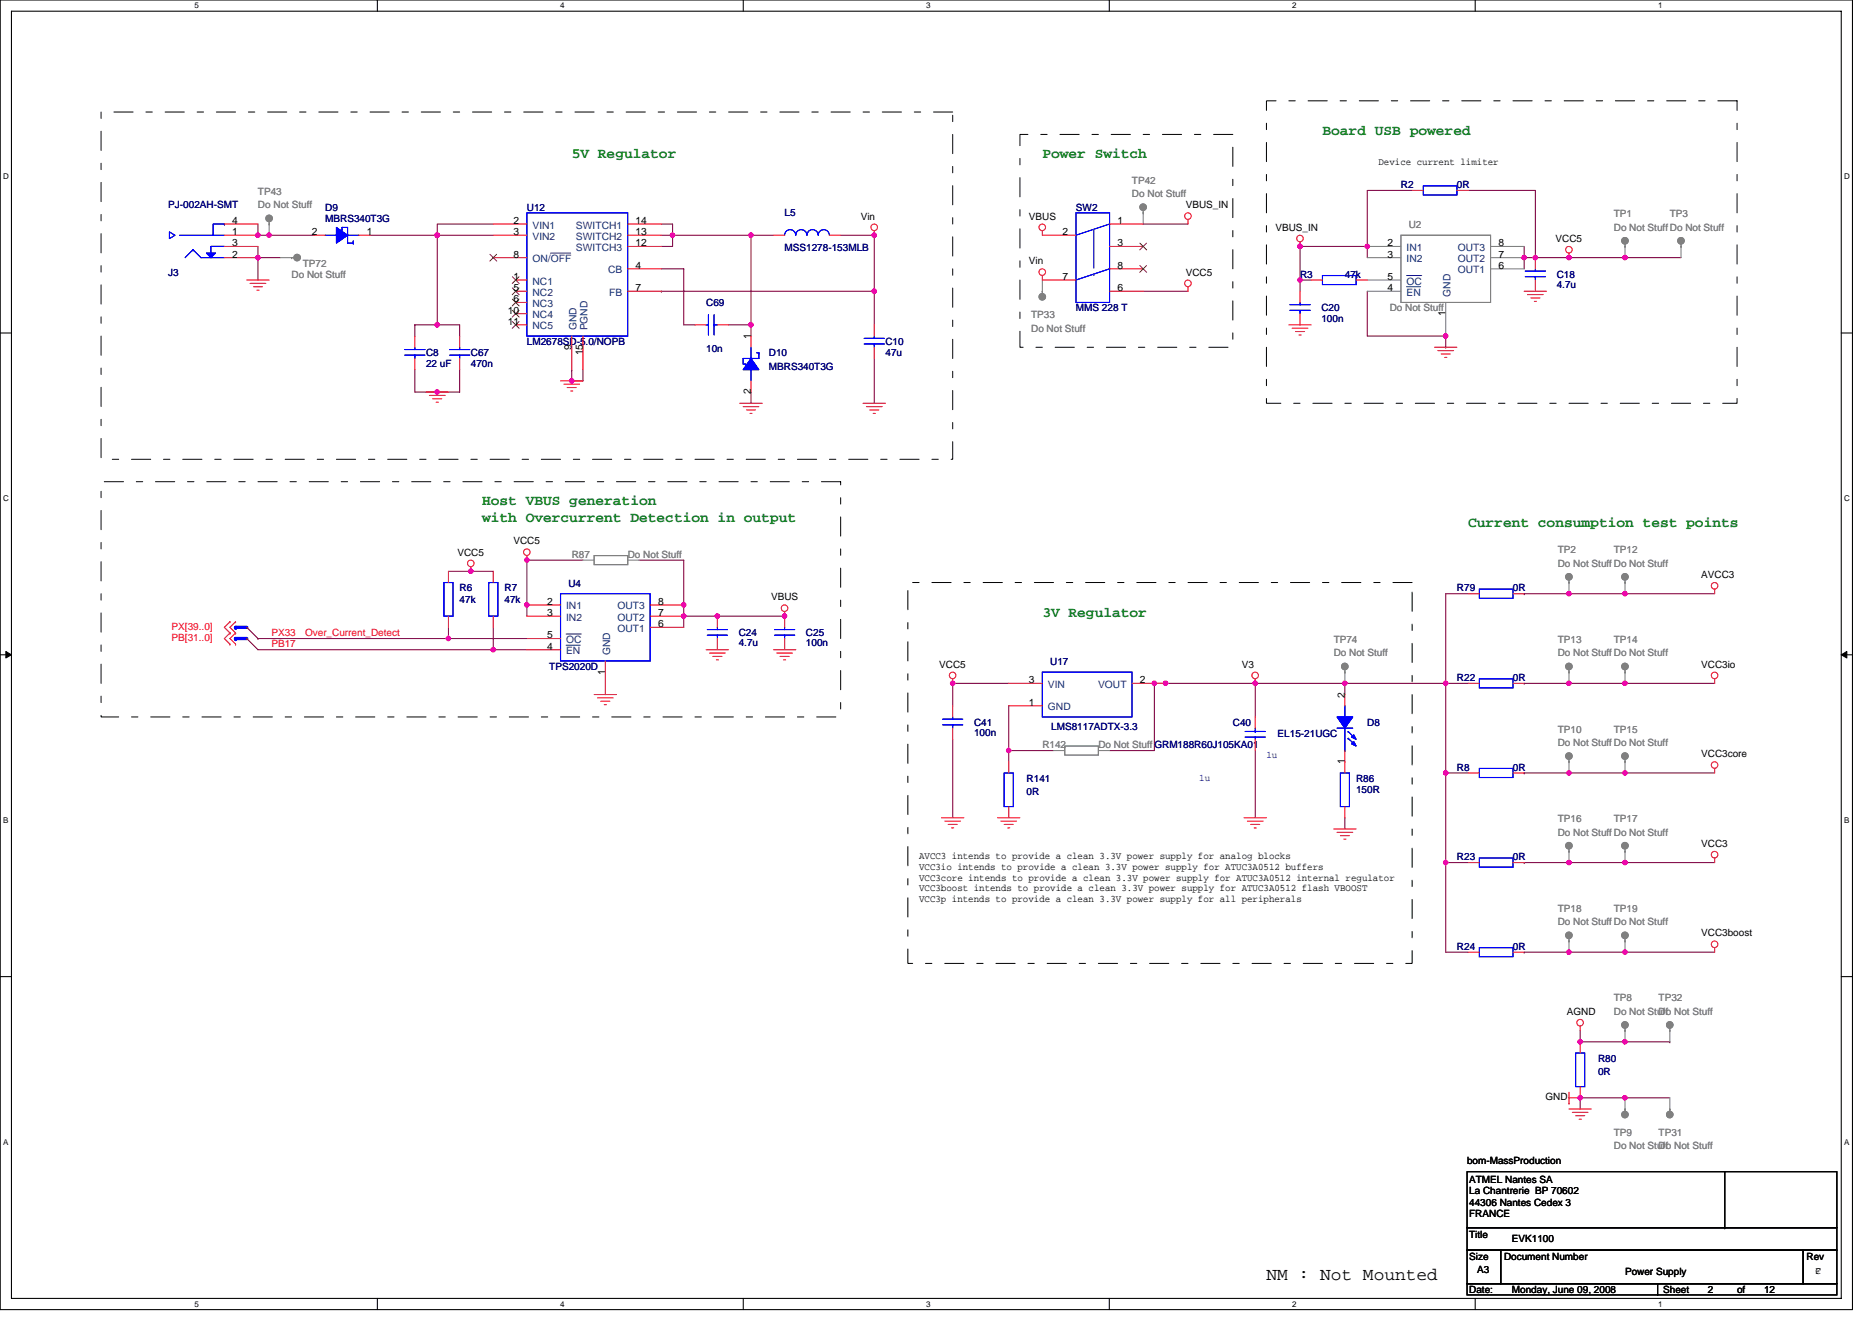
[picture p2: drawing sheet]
<svg xmlns="http://www.w3.org/2000/svg" width="297mm" height="210mm" viewBox="0 0 297 210" stroke-linecap="round" stroke-linejoin="round" font-family="sans-serif">
<path d="M0 0h293.9v207.9h-293.9zM1.8 1.8h290.4v204.3h-290.4z" fill="none" stroke="#000" stroke-width=".17"/>
<g fill="#fff">
<path d="M30.8 .2h.7v1.4h-.7z"/>
<path d="M30.8 206.3h.7v1.4h-.7z"/>
</g>
<path d="M59.9 0v1.8M59.9 206.1v1.8" fill="none" stroke="#000" stroke-width=".17"/>
<g fill="#fff">
<path d="M88.9 .2h.7v1.4h-.7z"/>
<path d="M88.9 206.3h.7v1.4h-.7z"/>
</g>
<path d="M117.9 0v1.8M117.9 206.1v1.8" fill="none" stroke="#000" stroke-width=".17"/>
<g fill="#fff">
<path d="M147 .2h.7v1.4h-.7z"/>
<path d="M147 206.3h.7v1.4h-.7z"/>
</g>
<path d="M176 0v1.8M176 206.1v1.8" fill="none" stroke="#000" stroke-width=".17"/>
<g fill="#fff">
<path d="M205 .2h.7v1.4h-.7z"/>
<path d="M205 206.3h.7v1.4h-.7z"/>
</g>
<path d="M234.1 0v1.8M234.1 206.1v1.8" fill="none" stroke="#000" stroke-width=".17"/>
<g fill="#fff">
<path d="M263.1 .2h.7v1.4h-.7z"/>
<path d="M263.1 206.3h.7v1.4h-.7z"/>
<path d="M.5 27.3h.9v1.4h-.9z"/>
<path d="M292.6 27.3h.9v1.4h-.9z"/>
<path d="M.5 78.4h.9v1.4h-.9z"/>
<path d="M292.6 78.4h.9v1.4h-.9z"/>
</g>
<path d="M0 52.9h1.8M292.2 52.9h1.7" fill="none" stroke="#000" stroke-width=".17"/>
<g fill="#fff">
<path d="M.5 129.5h.8v1.4h-.8z"/>
<path d="M292.6 129.5h.9v1.4h-.9z"/>
</g>
<path d="M0 103.9h1.8M292.2 103.9h1.7" fill="none" stroke="#000" stroke-width=".17"/>
<path d="M.9 103.4l.9 .5-.9 .5zM292.2 103.9l.8-.5v1z" fill="#000" stroke="#000" stroke-width=".16"/>
<g fill="#fff">
<path d="M.5 180.5h.8v1.4h-.8z"/>
<path d="M292.6 180.5h.9v1.4h-.9z"/>
</g>
<path d="M0 155h1.8M292.2 155h1.7M232.8 198.4h5.3v5.4h-5.3zM232.8 186h58.7v8.9h-58.7zM232.8 194.9h58.7v3.5h-58.7zM238.1 198.4h48v5.4h-48zM273.7 194.9h.1M273.7 186v8.9M286.1 198.4h5.4v5.4h-5.4zM232.8 203.8h30.2v1.7h-30.2zM263 203.8h28.5v1.7h-28.5z" fill="none" stroke="#000" stroke-width=".17"/>
<g fill="none" stroke="#800040" stroke-width=".17">
<path d="M40.9 37.3h.1M40.9 37.3h1.8M40.9 35.6v1.7M40.9 39.1v1.8M42.7 37.3h.1M42.7 37.3h7.1M58.7 37.3h10.7M69.4 37.3h.1M69.4 37.3h8.9M69.4 37.3v14.3M78.3 35.6h-8.9v1.7M104.9 35.6h1.8v1.7"/>
<path d="M104.9 37.3h1.8M106.7 37.3h.1M106.7 37.3v1.8h-1.8M106.7 37.3h16M119.2 37.3h.1M119.2 37.3v14.3M133.4 37.3h5.3M138.7 37.3h.1M138.7 37.3v8.9M181.4 35.6h7.1M206.3 39.1h.1M206.3 39.1v5.3h1.8"/>
<path d="M206.3 39.1h10.7M217 39.1v1.8M224.1 30.2h-7.1v8.9M233 30.2h10.6v10.7M241.8 39.1v1.8M40.9 40.9v3.5M40.9 40.9h.1M40.9 40.9h3.6M65.8 51.6v1.7M65.8 58.7v3.5h3.6M65.8 51.6h.1M65.8 51.6h3.6"/>
<path d="M69.4 51.6h3.5v1.7M72.9 58.7v3.5h-3.5M90.7 58.7h.1M90.7 58.7v1.8h1.8v-1.8M104.9 42.7h3.6v8.9h1.8M104.9 46.2h.1M104.9 46.2h33.8M115.6 51.6h3.6v1.7M138.7 46.2v5.4M138.7 56.9v7.1M181.4 46.2h7.1M206.3 44.4h.1"/>
<path d="M206.3 44.4v1.8M217 46.2v7.1h12.4v1.8M229.4 55.1h.1M241.8 40.9h.1M241.8 40.9v1.8M241.8 40.9h24.9M243.6 40.9h.1M249 40.9h.1M257.8 40.9h.1M69.4 62.2h.1M119.2 62.2v1.8M39.2 99.6h.1"/>
<path d="M39.2 99.6l1.7 1.7M71.2 99.6v1.7M71.2 90.7h3.5M74.7 90.7h.1M74.7 90.7h3.6M78.3 99.6v3.5M83.6 96h.1M83.6 88.9h.1M83.6 88.9h8.9M83.6 88.9v8.9M101.4 88.9h7.1v7.1M108.5 97.8h.1"/>
<path d="M108.5 96h.1M108.5 97.8v1.8M108.5 97.8h16M108.5 96v1.8M113.8 97.8h.1M233 94.2h-3.6v14.3M241.8 94.2h.1M241.8 94.2h16M257.8 94.2h.1M257.8 94.2h14.3M39.2 101.3h.1M39.2 101.3l1.7 1.8h37.4"/>
<path d="M40.9 101.3h.1M40.9 101.3h30.3M71.2 101.3h12.4M78.3 103.1h5.3M78.3 103.1h.1M151.2 108.5h8.9M151.2 108.5h.1M151.2 117.3v12.5M151.2 108.5v3.5M160.1 112v7.1M160.1 119.1h.1M160.1 119.1v1.8"/>
<path d="M160.1 119.1h7.1M183.2 108.5h.1M183.2 108.5v10.6h-7.1M183.2 108.5h16M185 108.5h.1M199.2 108.5v5.3M199.2 119.1v10.7M199.2 108.5h14.2M213.4 108.5h.1M213.4 108.5v1.7M213.4 108.5h16M229.4 108.5h.1"/>
<path d="M229.4 108.5h3.6M229.4 108.5v42.6h3.6M241.8 108.5h.1M241.8 108.5h16M257.8 108.5h.1M257.8 108.5h14.3M213.4 129.8v1.8M229.4 122.7h3.6M229.4 136.9h3.6M229.4 122.7h.1M229.4 136.9h.1M241.8 122.7h.1"/>
<path d="M241.8 122.7h16M241.8 136.9h.1M241.8 136.9h16M257.8 122.7h.1M257.8 136.9h.1M257.8 122.7h14.3M257.8 136.9h14.3M241.8 151.1h.1M241.8 151.1h16M257.8 151.1h.1M257.8 151.1h14.3M250.7 174.2v1.8"/>
<path d="M250.7 165.4h.1M250.7 163.6v1.8M250.7 174.2h.1M250.7 165.4h14.3M250.7 174.2h14.3M257.8 174.2h.1M265 165.4h.1"/>
</g>
<g fill="#f0f" stroke="#f0f" stroke-width=".17">
<circle cx="83.6" cy="96" r=".35"/>
<circle cx="83.6" cy="88.9" r=".35"/>
<circle cx="124.5" cy="97.8" r=".35"/>
<circle cx="113.8" cy="97.8" r=".35"/>
<circle cx="108.5" cy="97.8" r=".35"/>
<circle cx="108.5" cy="96" r=".35"/>
<circle cx="74.7" cy="90.7" r=".35"/>
<circle cx="71.1" cy="101.3" r=".35"/>
<circle cx="206.3" cy="44.4" r=".35"/>
<circle cx="241.8" cy="40.9" r=".35"/>
<circle cx="216.9" cy="39.1" r=".35"/>
<circle cx="206.3" cy="39.1" r=".35"/>
<circle cx="243.6" cy="40.9" r=".35"/>
<circle cx="78.3" cy="103.1" r=".35"/>
<circle cx="248.9" cy="122.7" r=".35"/>
<circle cx="248.9" cy="94.2" r=".35"/>
<circle cx="229.4" cy="108.4" r=".35"/>
<circle cx="248.9" cy="40.9" r=".35"/>
<circle cx="250.7" cy="165.3" r=".35"/>
<circle cx="250.7" cy="174.2" r=".35"/>
<circle cx="42.7" cy="37.3" r=".35"/>
<circle cx="213.4" cy="108.4" r=".35"/>
<circle cx="229.4" cy="53.3" r=".35"/>
<circle cx="248.9" cy="108.4" r=".35"/>
<circle cx="257.8" cy="94.2" r=".35"/>
<circle cx="257.8" cy="108.4" r=".35"/>
<circle cx="257.8" cy="122.7" r=".35"/>
<circle cx="257.8" cy="136.9" r=".35"/>
<circle cx="248.9" cy="136.9" r=".35"/>
<circle cx="229.4" cy="122.7" r=".35"/>
<circle cx="257.8" cy="151.1" r=".35"/>
<circle cx="248.9" cy="151.1" r=".35"/>
<circle cx="229.4" cy="136.9" r=".35"/>
<circle cx="257.8" cy="40.9" r=".35"/>
<circle cx="257.8" cy="165.3" r=".35"/>
<circle cx="257.8" cy="174.2" r=".35"/>
<circle cx="40.9" cy="40.9" r=".35"/>
<circle cx="40.9" cy="37.3" r=".35"/>
<circle cx="160" cy="119.1" r=".35"/>
<circle cx="183.2" cy="108.4" r=".35"/>
<circle cx="199.2" cy="108.4" r=".35"/>
<circle cx="184.9" cy="108.4" r=".35"/>
<circle cx="151.2" cy="108.4" r=".35"/>
<circle cx="119.2" cy="51.5" r=".35"/>
<circle cx="106.7" cy="37.3" r=".35"/>
<circle cx="138.7" cy="46.2" r=".35"/>
<circle cx="69.4" cy="62.2" r=".35"/>
<circle cx="138.7" cy="37.3" r=".35"/>
<circle cx="119.2" cy="37.3" r=".35"/>
<circle cx="90.7" cy="60.4" r=".35"/>
<circle cx="69.4" cy="37.3" r=".35"/>
<circle cx="69.4" cy="51.5" r=".35"/>
</g>
<path d="M37.4 99.6h.1M37.4 99.6h1.8M37.4 101.3h.1M37.4 101.3h1.8" fill="none" stroke="#00f" stroke-width=".53"/>
<g fill="none" stroke="#f00" stroke-width=".17">
<path d="M35.6 35.6h5.3M35.6 37.3h5.3M35.6 39.1h5.3M49.8 37.3h1.8M56.9 37.3h1.8M78.3 35.6h5.3M78.3 37.3h5.3M99.6 35.6h5.3M99.6 37.3h5.3M99.6 39.1h5.3M122.7 37.3h1.8M131.6 37.3h1.8"/>
<path d="M138.7 36.6v.7M165.4 36.6v.7h5.3M176.1 35.6h5.3M176.1 39.1h5.3M188.5 34.8v.8M206.3 38.4v.7M224.1 30.2h1.7M231.2 30.2h1.8M35.6 40.9h5.3M39.2 44.4h3.5M39.7 45h2.5M40.2 45.5h1.5"/>
<path d="M40.8 46.1h.3M65.8 53.3v1.8M65.8 56.9v1.8M72.9 53.3v1.8M72.9 56.9v1.8M78.3 40.9h5.3M81.8 44.4h1.8M81.8 46.2h1.8M81.8 48h1.8M81.8 49.8h1.8M81.8 51.6h1.8M90.7 53.3v5.4"/>
<path d="M92.5 53.3v5.4M99.6 42.7h5.3M99.6 46.2h5.3M110.3 51.6h1.8M113.8 51.6h1.8M119.2 53.3v1.8M138.7 51.6v1.7M138.7 55.1v1.8M165.4 43.7v.7h5.3M176.1 42.7h5.3M176.1 46.2h5.3M188.5 45.5v.7"/>
<path d="M204.5 51.6h3.6M205 52.1h2.5M205.6 52.6h1.4M206.1 53.2h.4M206.3 46.2v1.8M206.3 49.8v1.8M208.1 44.4h1.7M215.2 44.4h1.8M227.6 55.1h3.6M228.2 55.6h2.4M228.7 56.2h1.4M229.2 56.7h.4"/>
<path d="M241.8 46.2h3.6M242.4 46.8h2.5M242.9 47.3h1.4M243.5 47.8h.3M243.6 40.9v1.8M243.6 44.4v1.8M249 40.2v.7M67.6 62.2h3.6M68.1 62.8h2.5M68.7 63.3h1.4M69.2 63.8h.4M88.9 60.5h3.6"/>
<path d="M89.5 61h2.5M90 61.5h1.4M90.5 62.1h.4M117.4 64h3.5M117.9 64.5h2.5M118.4 65.1h1.5M119 65.6h.3M119.2 60.5v1.7M136.9 64h3.6M137.5 64.5h2.5M138 65.1h1.4M138.6 65.6h.3"/>
<path d="M36.5 98.7h.1M36.5 98.7l-.9 .9 .9 .9M37.4 98.7h.1M37.4 98.7l-.9 .9 .9 .9M71.2 90.7v1.8M71.2 97.8v1.8M74.7 90v.7M78.3 90.7v1.8M78.3 97.8v1.8M83.6 88.2v.7M83.6 96h5.3M83.6 97.8h5.3"/>
<path d="M103.2 96h5.3M103.2 97.8h5.3M103.2 99.6h5.3M113.8 97.8v1.8M124.5 97.1v2.5M233 94.2h1.7M240.1 94.2h1.7M272.1 93.5v.7M36.5 100.5h.1M36.5 102.2h.1M36.5 100.5l-.9 .8 .9 .9M37.4 100.5h.1"/>
<path d="M37.4 102.2h.1M37.4 100.5l-.9 .8 .9 .9M83.6 103.1h5.3M83.6 101.3h5.3M94.3 110.2h3.5M94.8 110.8h2.5M95.3 111.3h1.5M95.9 111.8h.3M96.1 104.9v5.3M112.1 103.1h3.5M112.6 103.7h2.5M113.1 104.2h1.5"/>
<path d="M113.7 104.7h.3M113.8 101.3v1.8M122.7 103.1h3.6M123.3 103.7h2.4M123.8 104.2h1.4M124.3 104.7h.4M124.5 101.3v1.8M151.2 107.7v.8M151.2 112v1.8M151.2 115.6v1.7M160.1 108.5h5.3M160.1 112h5.3"/>
<path d="M179.6 108.5h5.4M199.2 107.7v.8M199.2 113.8v1.8M199.2 117.3v1.8M213.4 110.2v1.8M213.4 119.1v3.6M233 108.5h1.7M240.1 108.5h1.7M272.1 107.7v.8M149.4 129.8h3.5M149.9 130.3h2.5M150.4 130.9h1.5"/>
<path d="M151 131.4h.3M158.3 129.8h3.5M158.8 130.3h2.5M159.3 130.9h1.5M159.9 131.4h.3M160.1 120.9v1.8M160.1 128v1.8M197.4 129.8h3.6M197.9 130.3h2.5M198.5 130.9h1.4M199 131.4h.3M211.6 131.6h3.6"/>
<path d="M212.1 132.1h2.5M212.7 132.6h1.4M213.2 133.2h.4M213.4 128v1.8M233 136.9h1.7M233 122.7h1.7M240.1 136.9h1.7M240.1 122.7h1.7M272.1 122v.7M272.1 136.2v.7M233 151.1h1.7M240.1 151.1h1.7"/>
<path d="M272.1 150.4v.7M249 176h3.5M249 175.1h.1M249 173.4v1.7M249.5 176.6h2.5M250 177.1h1.5M250.6 177.6h.3M250.7 162.9v.7M250.7 172.5v1.7h-1.7M250.7 165.4v1.7"/>
<circle cx="138.7" cy="36.1" r=".52"/>
<circle cx="165.4" cy="36.1" r=".52"/>
<circle cx="188.5" cy="34.3" r=".52"/>
<circle cx="206.3" cy="37.9" r=".52"/>
<circle cx="248.9" cy="39.6" r=".52"/>
<circle cx="165.4" cy="43.2" r=".52"/>
<circle cx="188.5" cy="45" r=".52"/>
<circle cx="74.7" cy="89.4" r=".52"/>
<circle cx="83.6" cy="87.6" r=".52"/>
<circle cx="124.5" cy="96.5" r=".52"/>
<circle cx="272.1" cy="93" r=".52"/>
<circle cx="151.2" cy="107.2" r=".52"/>
<circle cx="199.2" cy="107.2" r=".52"/>
<circle cx="272.1" cy="107.2" r=".52"/>
<circle cx="272.1" cy="135.6" r=".52"/>
<circle cx="272.1" cy="121.4" r=".52"/>
<circle cx="272.1" cy="149.9" r=".52"/>
<circle cx="250.7" cy="162.3" r=".52"/>
</g>
<path d="M16 17.8h135.2v55.1h-135.2zM201 16h74.6v48h-74.6zM161.8 21.3h33.8v33.8h-33.8zM16 76.5h117.4v37.3h-117.4zM144.1 92.5h80v60.4h-80z" fill="none" stroke="#000" stroke-width=".16" stroke-dasharray="3 2 1 2"/>
<g fill="none" stroke="#00f" stroke-width=".17">
<path d="M26.9 36.8l.9 .5-.9 .6zM28.5 37.3h7.1M30.6 39.6h.1M30.6 39.6l1.3 1.3h3.7M30.6 39.6l-1.2 1.3M33.5 39.1h2.1zM33.5 39.1v1.1M35.6 35.6h-1.8v1.7M35.6 35.6h.1M51.6 37.3h1.8M54.3 36.4v-.3h.9v2.5h.8M54.3 36.4h.1"/>
<path d="M55.2 37.3h1.7M56 38.6h.1M56 38.2v.4M83.6 33.8h16v19.5h-16zM124.5 37.3a.88 .88 0 0 1 .9-.9 .88 .88 0 0 1 .9 .9 .89 .89 0 0 1 .8-.9 .89 .89 0 0 1 .9 .9 .89 .89 0 0 1 .9-.9 .89 .89 0 0 1 .9 .9M129.8 37.3a.88 .88 0 0 1 .9-.9 .88 .88 0 0 1 .9 .9M170.7 33.8h5.4v14.2h-5.4zM176.1 35.6h.1M176.1 35.6l-5.4 1.7M225.8 29.5h5.4v1.4h-5.4zM64.2 56.4h3.2M64.2 55.5h3.2"/>
<path d="M65.8 55.1v.4M65.8 56.4h.1M65.8 56.4v.5M71.3 56.4h3.2M71.3 55.5h3.2M72.9 55.1v.4M72.9 56.4h.1M72.9 56.4v.5M112.1 51.6h.3M112.4 50v3.2M113.3 50v3.2M113.3 51.6h.1"/>
<path d="M113.3 51.6h.5M118.3 57.8h.1M119.2 58.7v1.8M119.2 55.1v1.8M120.1 56h.3M120.4 56v.9h-2.5v.9h.4M120.4 56h.1M137.1 54.6h3.2M137.1 53.7h3.2M138.7 53.3v.4M138.7 54.6h.1M138.7 54.6v.5"/>
<path d="M176.1 42.7h.1M176.1 42.7l-5.4 1.7M204.7 49.3h3.2M204.7 48.4h3.2M206.3 48v.4M206.3 49.3h.1M206.3 49.3v.5M209.8 43.7h5.4v1.5h-5.4zM242 43.9h3.2M242 43h3.2M243.6 42.7v.3M243.6 43.9h.1"/>
<path d="M243.6 43.9v.5M70.4 92.5h1.5v5.3h-1.5zM77.6 92.5h1.4v5.3h-1.4zM88.9 94.2h14.3v10.7h-14.3zM112.2 99.9h3.2M113.8 99.6v.3M122.9 99.9h3.2M124.5 99.6v.3M234.7 93.5h5.4v1.5h-5.4zM112.2 100.8h3.2M113.8 100.8h.1M113.8 100.8v.5"/>
<path d="M122.9 100.8h3.2M124.5 100.8h.1M124.5 100.8v.5M149.6 115h3.2M149.6 114.2h3.2M151.2 113.8v.4M151.2 115h.1M151.2 115v.6M165.4 106.7h14.2v7.1h-14.2zM197.6 116.1h3.2M197.6 117h3.2M199.2 117v.3"/>
<path d="M199.2 116.1h.1M199.2 115.6v.5M212.1 115.6h2.5M213.4 112v1.8M213.4 119.1h.1M213.4 115.6v3.5M213.9 116.1h.1M213.9 117.2h.1M213.9 116.1l1.1 1.1M213.9 117.2l1.1 1M234.7 107.7h5.4v1.5h-5.4zM159.3 122.7h1.5v5.3h-1.5z"/>
<path d="M212.7 122.7h1.4v5.3h-1.4zM234.7 136.2h5.4v1.4h-5.4zM234.7 122h5.4v1.4h-5.4zM234.7 150.4h5.4v1.4h-5.4zM250 167.1h1.5v5.4h-1.5z"/>
</g>
<g fill="#808080" stroke="#808080" stroke-width=".17">
<circle cx="248.9" cy="91.6" r=".52"/>
<circle cx="42.7" cy="34.7" r=".52"/>
<circle cx="257.8" cy="38.2" r=".52"/>
<circle cx="264.9" cy="162.7" r=".52"/>
<circle cx="248.9" cy="120" r=".52"/>
<circle cx="257.8" cy="91.6" r=".52"/>
<circle cx="257.8" cy="148.5" r=".52"/>
<circle cx="257.8" cy="176.9" r=".52"/>
<circle cx="248.9" cy="105.8" r=".52"/>
<circle cx="257.8" cy="120" r=".52"/>
<circle cx="248.9" cy="148.5" r=".52"/>
<circle cx="47.1" cy="40.9" r=".52"/>
<circle cx="181.4" cy="32.9" r=".52"/>
<circle cx="257.8" cy="105.8" r=".52"/>
<circle cx="264.9" cy="176.9" r=".52"/>
<circle cx="213.4" cy="105.8" r=".52"/>
<circle cx="165.4" cy="47.1" r=".52"/>
<circle cx="257.8" cy="162.7" r=".52"/>
<circle cx="266.7" cy="38.2" r=".52"/>
<circle cx="248.9" cy="134.2" r=".52"/>
<circle cx="257.8" cy="134.2" r=".52"/>
</g>
<g fill="none" stroke="#808080" stroke-width=".17">
<path d="M42.7 35.6h.1M42.7 35.2v2.1M181.4 33.8h.1M181.4 33.4v2.2M217 39.1h5.3M222.3 37.3h14.2v10.7h-14.2zM236.5 39.1h5.3M257.8 39.1h.1M257.8 38.8v2.1M266.7 39.1h.1M266.7 38.8v2.1M44.5 40.9h2.1"/>
<path d="M46.3 40.9h.1M165.4 46.2h.1M165.4 44.4v2.2M217 40.9h5.3M217 46.2h5.3M217 44.4h5.3M229.4 48v5.3M236.5 40.9h5.3M236.5 42.7h5.3M92.5 88.9h1.8M94.3 88.2h5.3v1.4h-5.3zM99.6 88.9h1.8"/>
<path d="M249 92.5h.1M249 92.1v2.1M257.8 92.5h.1M257.8 92.1v2.1M167.2 119.1h1.7M168.9 118.4h5.4v1.4h-5.4zM174.3 119.1h1.8M213.4 106.7h.1M213.4 106.3v2.2M249 106.7h.1M249 106.3v2.2M257.8 106.7h.1"/>
<path d="M257.8 106.3v2.2M249 120.9h.1M249 135.1h.1M249 120.5v2.2M249 134.8v2.1M257.8 120.9h.1M257.8 135.1h.1M257.8 120.5v2.2M257.8 134.8v2.1M249 149.4h.1M249 149v2.1M257.8 149.4h.1"/>
<path d="M257.8 149v2.1M257.8 176h.1M257.8 163.6h.1M257.8 163.2v2.2M257.8 174.2v2.2M265 163.6h.1M265 176h.1M265 163.2v2.2M265 174.2v2.2"/>
</g>
<g fill="none" stroke="#804000" stroke-width=".16">
<path d="M180.9 38.6l1 1.1M181.9 38.6l-1.1 1.1M77.7 40.4l1.1 1M78.8 40.4l-1.1 1M81.3 43.9l1.1 1.1M81.3 45.7l1.1 1.1M81.3 47.5l1.1 1.1M81.3 49.3l1.1 1M81.3 51l1.1 1.1M82.4 43.9l-1.1 1.1M82.4 45.7l-1.1 1.1M82.4 47.5l-1.1 1.1"/>
<path d="M82.4 49.3l-1.1 1M82.4 51l-1.1 1.1M180.9 42.1l1 1.1M181.9 42.1l-1.1 1.1"/>
</g>
<path d="M87.4 40.2h3.1M223.2 45.5h2.2M223.2 43.7h2.4M89.8 102.4h2.3M89.8 100.6h2.4" fill="none" stroke="#004080" stroke-width=".16"/>
<g fill="#00f" stroke="#00f" stroke-width=".17">
<path d="M32.8 40.2h1.4l-.7 .7z" fill-rule="evenodd"/>
<path d="M32.8 40.2h1.4l-.7 .7z" fill-rule="evenodd"/>
<path d="M212.1 113.8h2.5l-1.2 1.8z" fill-rule="evenodd"/>
<path d="M214.5 118.1l.3-.4 .4 .7z" fill-rule="evenodd"/>
<path d="M214.5 117l.3-.4 .4 .7z" fill-rule="evenodd"/>
<path d="M212.1 113.8h2.5l-1.2 1.8z" fill-rule="evenodd"/>
<path d="M214.5 118.1l.3-.4 .4 .7z" fill-rule="evenodd"/>
<path d="M214.5 117l.3-.4 .4 .7z" fill-rule="evenodd"/>
<path d="M53.4 36.1l1.8 1.2-1.8 1.3z" fill-rule="evenodd"/>
<path d="M53.4 36.1l1.8 1.2-1.8 1.3z" fill-rule="evenodd"/>
<path d="M119.2 56.9l1.2 1.8h-2.5z" fill-rule="evenodd"/>
<path d="M119.2 56.9l1.2 1.8h-2.5z" fill-rule="evenodd"/>
</g>
<path d="M173.6 36.4v7.2M173.6 43.6h.1" fill="none" stroke="#fff" stroke-width=".16" stroke-dasharray="6.1 2"/>
<path d="M173.6 36.4v7.2M173.6 43.6h.1" fill="none" stroke="#00f" stroke-width=".16" stroke-dasharray="6.1 2"/>
<text font-size="2.8" x="201" y="203.2">NM : Not Mounted</text>
<g font-size="2.3" fill="#008000">
<text x="209.8" y="21.5">Board USB powered</text>
<text x="90.7" y="25">5V Regulator</text>
<text x="165.4" y="25">Power Switch</text>
<text x="76.5" y="80.2">Host VBUS generation</text>
<text x="76.5" y="82.8">with Overcurrent Detection in output</text>
<text x="233" y="83.7">Current consumption test points</text>
<text x="165.4" y="97.9">3V Regulator</text>
</g>
<g font-size="1.6" fill="#808080">
<text x="179.6" y="29.1">TP42</text>
<text x="40.9" y="30.9">TP43</text>
<text x="40.9" y="33.1">Do Not Stuff</text>
<text x="179.6" y="31.3">Do Not Stuff</text>
<text x="256.1" y="34.5">TP1</text>
<text x="265" y="34.5">TP3</text>
<text x="223.5" y="36.3">U2</text>
<text x="256.1" y="36.6">Do Not Stuff Do Not Stuff</text>
<text x="46.3" y="44.1">Do Not Stuff</text>
<text x="48" y="42.3">TP72</text>
<text x="163.6" y="50.5">TP33</text>
<text x="163.6" y="52.6">Do Not Stuff</text>
<text x="220.5" y="49.4">Do Not Stuff</text>
<text x="90.7" y="88.5">R87</text>
<text x="99.6" y="88.5">Do Not Stuff</text>
<text x="247.2" y="87.8">TP2</text>
<text x="247.2" y="90">Do Not Stuff Do Not Stuff</text>
<text x="256.1" y="87.8">TP12</text>
<text x="211.6" y="102">TP74</text>
<text x="211.6" y="104.2">Do Not Stuff</text>
<text x="247.2" y="102">TP13</text>
<text x="247.2" y="104.2">Do Not Stuff Do Not Stuff</text>
<text x="256.1" y="102">TP14</text>
<text x="165.4" y="118.8">R142</text>
<text x="174.3" y="118.8">Do Not Stuff</text>
<text x="247.2" y="116.3">TP10</text>
<text x="247.2" y="118.4">Do Not Stuff Do Not Stuff</text>
<text x="256.1" y="116.3">TP15</text>
<text x="247.2" y="130.5">TP16</text>
<text x="256.1" y="130.5">TP17</text>
<text x="247.2" y="132.6">Do Not Stuff Do Not Stuff</text>
<text x="247.2" y="144.7">TP18</text>
<text x="247.2" y="146.9">Do Not Stuff Do Not Stuff</text>
<text x="256.1" y="144.7">TP19</text>
<text x="256.1" y="158.9">TP8</text>
<text x="256.1" y="161.1">Do Not Stuff</text>
<text x="263.2" y="158.9">TP32</text>
<text x="263.2" y="161.1">Do Not Stuff</text>
<text x="256.1" y="180.3">TP9</text>
<text x="256.1" y="182.4">Do Not Stuff</text>
<text x="263.2" y="180.3">TP31</text>
<text x="263.2" y="182.4">Do Not Stuff</text>
</g>
<g font-size="1.6">
<text x="218.7" y="26.1">Device current limiter</text>
<text x="36.8" y="35.5">4</text>
<text x="81.5" y="35.5">2</text>
<text x="100.9" y="35.5">14</text>
<text x="136.6" y="34.8">Vin</text>
<text x="163.3" y="34.8">VBUS</text>
<text x="177.3" y="35.5">1</text>
<text x="188.1" y="33.1">VBUS_IN</text>
<text x="36.8" y="40.9">2</text>
<text x="36.8" y="39.1">3</text>
<text x="36.8" y="37.3">1</text>
<text x="49.5" y="37.3">2</text>
<text x="58.2" y="37.3">1</text>
<text x="81.5" y="37.3">3</text>
<text x="81.5" y="40.9">8</text>
<text x="100.9" y="39.1">12</text>
<text x="100.9" y="37.3">13</text>
<text x="163.3" y="42">Vin</text>
<text x="168.6" y="37.3">2</text>
<text x="177.3" y="39.1">3</text>
<text x="202.4" y="36.6">VBUS_IN</text>
<text x="220.2" y="39.1">2</text>
<text x="220.2" y="40.9">3</text>
<text x="237.8" y="40.9">7</text>
<text x="237.8" y="39.1">8</text>
<text x="246.8" y="38.4">VCC5</text>
<text x="81.5" y="44.4">1</text>
<text x="81.5" y="46.2">5</text>
<text x="81.5" y="48">6</text>
<text x="100.9" y="42.7">4</text>
<text x="100.9" y="46.2">7</text>
<text x="168.6" y="44.4">7</text>
<text x="177.3" y="42.7">8</text>
<text x="177.3" y="46.2">6</text>
<text x="188.1" y="43.7">VCC5</text>
<text x="220.2" y="46.2">4</text>
<text x="220.2" y="44.4">5</text>
<text x="237.8" y="42.7">6</text>
<text x="80.6" y="49.8">10</text>
<text x="80.6" y="51.5">11</text>
<text x="119.1" y="53.9" transform="rotate(-90 119.1 53.9)">1</text>
<text x="229.4" y="50.2" transform="rotate(-90 229.4 50.2)">1</text>
<text x="90.7" y="55.5" transform="rotate(-90 90.7 55.5)">9</text>
<text x="92.5" y="56.4" transform="rotate(-90 92.5 56.4)">15</text>
<text x="119.1" y="62.6" transform="rotate(-90 119.1 62.6)">2</text>
<text x="72.6" y="88.2">VCC5</text>
<text x="81.5" y="86.4">VCC5</text>
<text x="86.8" y="96">2</text>
<text x="104.4" y="96">8</text>
<text x="122.4" y="95.3">VBUS</text>
<text x="269.9" y="91.7">AVCC3</text>
<text x="86.8" y="97.8">3</text>
<text x="86.8" y="101.3">5</text>
<text x="104.4" y="99.5">6</text>
<text x="104.4" y="97.8">7</text>
<text x="86.8" y="103.1">4</text>
<text x="96" y="107.1" transform="rotate(-90 96 107.1)">1</text>
<text x="149" y="106">VCC5</text>
<text x="197" y="106">V3</text>
<text x="269.9" y="106">VCC3io</text>
<text x="163.3" y="108.4">3</text>
<text x="163.3" y="112">1</text>
<text x="180.9" y="108.4">2</text>
<text x="213.4" y="110.8" transform="rotate(-90 213.4 110.8)">2</text>
<text x="213.4" y="121.3" transform="rotate(-90 213.4 121.3)">1</text>
<text x="269.9" y="120.2">VCC3core</text>
<text x="145.8" y="136.4">AVCC3 intends to provide a clean 3.3V power supply for analog blocks</text>
<text x="269.9" y="134.4">VCC3</text>
<text x="145.8" y="138.1">VCC3io intends to provide a clean 3.3V power supply for ATUC3A0512 buffers</text>
<text x="145.8" y="139.8">VCC3core intends to provide a clean 3.3V power supply for ATUC3A0512 internal regulator</text>
<text x="145.8" y="141.5">VCC3boost intends to provide a clean 3.3V power supply for ATUC3A0512 flash VBOOST</text>
<text x="145.8" y="143.2">VCC3p intends to provide a clean 3.3V power supply for all peripherals</text>
<text x="269.9" y="148.6">VCC3boost</text>
<text x="248.6" y="161.1">AGND</text>
<text x="245.2" y="174.6">GND</text>
<text x="232.8" y="184.7">bom-MassProduction</text>
<text x="233.1" y="187.7">ATMEL Nantes SA</text>
<text x="233.1" y="189.5">La Chantrerie BP 70602</text>
<text x="233.1" y="191.3">44306 Nantes Cedex 3</text>
<text x="233.1" y="196.5">Title</text>
<text x="233.1" y="193.1">FRANCE</text>
<text x="239.9" y="197.2">EVK1100</text>
<text x="233.1" y="200">Size</text>
<text x="234.4" y="202">A3</text>
<text x="238.7" y="200">Document Number</text>
<text x="257.8" y="202.3">Power Supply</text>
<text x="286.7" y="200">Rev</text>
<text x="288.1" y="202.2">C</text>
<text x="288.1" y="202.2">F</text>
<text x="233.1" y="205.2">Date:</text>
<text x="239.9" y="205.2">Monday, June 09, 2008</text>
<text x="263.9" y="205.2">Sheet</text>
<text x="271" y="205.2">2</text>
<text x="275.6" y="205.2">of</text>
<text x="279.9" y="205.2">12</text>
</g>
<g font-size="1.6" fill="#000080">
<text x="222.3" y="29.9">R2</text>
<text x="231.2" y="29.9">0R</text>
<text x="26.7" y="33.1">PJ-002AH-SMT</text>
<text x="51.6" y="33.4">D9</text>
<text x="51.6" y="35.2">MBRS340T3G</text>
<text x="83.6" y="33.4">U12</text>
<text x="124.5" y="34.3">L5</text>
<text x="170.7" y="33.4">SW2</text>
<text x="124.5" y="39.8">MSS1278-153MLB</text>
<text x="26.7" y="43.7">J3</text>
<text x="206.3" y="44.1">R3</text>
<text x="213.4" y="44.1">47k</text>
<text x="247" y="44.1">C18</text>
<text x="247" y="45.7">4.7u</text>
<text x="112.1" y="48.5">C69</text>
<text x="170.7" y="49.4">MMS 228 T</text>
<text x="209.7" y="49.4">C20</text>
<text x="209.7" y="51">100n</text>
<text x="67.6" y="56.5">C8</text>
<text x="67.6" y="58.3">22 uF</text>
<text x="74.7" y="56.5">C67</text>
<text x="74.7" y="58.3">470n</text>
<text x="83.6" y="54.8">LM2678SD-5.0/NOPB</text>
<text x="112.1" y="55.8">10n</text>
<text x="122" y="56.5">D10</text>
<text x="122" y="58.7">MBRS340T3G</text>
<text x="140.5" y="54.8">C10</text>
<text x="140.5" y="56.5">47u</text>
<text x="72.9" y="93.9">R6</text>
<text x="72.9" y="95.7">47k</text>
<text x="80" y="93.9">R7</text>
<text x="80" y="95.7">47k</text>
<text x="90.2" y="93.2">U4</text>
<text x="231.2" y="93.9">R79</text>
<text x="240.1" y="93.9">0R</text>
<text x="117.2" y="101">C24</text>
<text x="127.9" y="101">C25</text>
<text x="87.2" y="106.3">TPS2020D</text>
<text x="117.2" y="102.6">4.7u</text>
<text x="127.9" y="102.6">100n</text>
<text x="166.6" y="105.6">U17</text>
<text x="231.2" y="108.1">R22</text>
<text x="240.1" y="108.1">0R</text>
<text x="154.6" y="115.2">C41</text>
<text x="154.6" y="116.8">100n</text>
<text x="166.8" y="115.9">LMS8117ADTX-3.3</text>
<text x="183.2" y="118.8">GRM188R60J105KA01</text>
<text x="195.6" y="115.2">C40</text>
<text x="202.7" y="117">EL15-21UGC</text>
<text x="217" y="115.2">D8</text>
<text x="162.9" y="124.1">R141</text>
<text x="190.3" y="123.9">1u</text>
<text x="201" y="120.4">1u</text>
<text x="215.2" y="124.1">R86</text>
<text x="215.2" y="125.9">150R</text>
<text x="231.2" y="122.3">R8</text>
<text x="240.1" y="122.3">0R</text>
<text x="162.9" y="126.2">0R</text>
<text x="231.2" y="136.5">R23</text>
<text x="240.1" y="136.5">0R</text>
<text x="231.2" y="150.8">R24</text>
<text x="240.1" y="150.8">0R</text>
<text x="253.6" y="168.6">R80</text>
<text x="253.6" y="170.7">0R</text>
</g>
<g font-size="1.6" fill="#004080">
<text x="84.5" y="36.3">VIN1</text>
<text x="84.5" y="38.1">VIN2</text>
<text x="84.5" y="41.6">ON/OFF</text>
<text x="91.4" y="39.8">SWITCH3</text>
<text x="91.4" y="38.1">SWITCH2</text>
<text x="91.4" y="36.3">SWITCH1</text>
<text x="223.2" y="39.8">IN1</text>
<text x="223.2" y="41.6">IN2</text>
<text x="231.3" y="41.6">OUT2</text>
<text x="231.3" y="39.8">OUT3</text>
<text x="84.5" y="45.2">NC1</text>
<text x="84.5" y="46.9">NC2</text>
<text x="96.5" y="43.4">CB</text>
<text x="96.7" y="46.9">FB</text>
<text x="223.2" y="46.9">EN</text>
<text x="223.2" y="45.2">OC</text>
<text x="230.1" y="47.1" transform="rotate(-90 230.1 47.1)">GND</text>
<text x="231.3" y="43.4">OUT1</text>
<text x="84.5" y="48.7">NC3</text>
<text x="84.5" y="50.5">NC4</text>
<text x="84.5" y="52.3">NC5</text>
<text x="91.5" y="52.5" transform="rotate(-90 91.5 52.5)">GND</text>
<text x="93.2" y="52.5" transform="rotate(-90 93.2 52.5)">PGND</text>
<text x="89.8" y="96.7">IN1</text>
<text x="89.8" y="98.5">IN2</text>
<text x="98" y="100.3">OUT1</text>
<text x="98" y="98.5">OUT2</text>
<text x="98" y="96.7">OUT3</text>
<text x="89.8" y="103.8">EN</text>
<text x="89.8" y="102.1">OC</text>
<text x="96.8" y="104" transform="rotate(-90 96.8 104)">GND</text>
<text x="166.3" y="109.2">VIN</text>
<text x="166.3" y="112.7">GND</text>
<text x="174.2" y="109.2">VOUT</text>
</g>
<g font-size="1.6" fill="#f00">
<text x="27.2" y="99.9">PX[39..0]</text>
<text x="27.2" y="101.7">PB[31..0]</text>
<text x="43.1" y="101">PX33</text>
<text x="48.4" y="101">Over_Current_Detect</text>
<text x="43.1" y="102.8">PB17</text>
</g>
<g font-size="1.3">
<text x="30.8" y="1.3">5</text>
<text x="88.9" y="1.3">4</text>
<text x="147" y="1.3">3</text>
<text x="205" y="1.3">2</text>
<text x="263.1" y="1.3">1</text>
<text x=".5" y="28.4">D</text>
<text x="292.6" y="28.4">D</text>
<text x=".5" y="79.5">C</text>
<text x="292.6" y="79.5">C</text>
<text x=".5" y="130.6">B</text>
<text x="292.6" y="130.6">B</text>
<text x=".5" y="181.7">A</text>
<text x="292.6" y="181.7">A</text>
<text x="30.8" y="207.4">5</text>
<text x="88.9" y="207.4">4</text>
<text x="147" y="207.4">3</text>
<text x="205" y="207.4">2</text>
<text x="263.1" y="207.4">1</text>
</g>
</svg>
